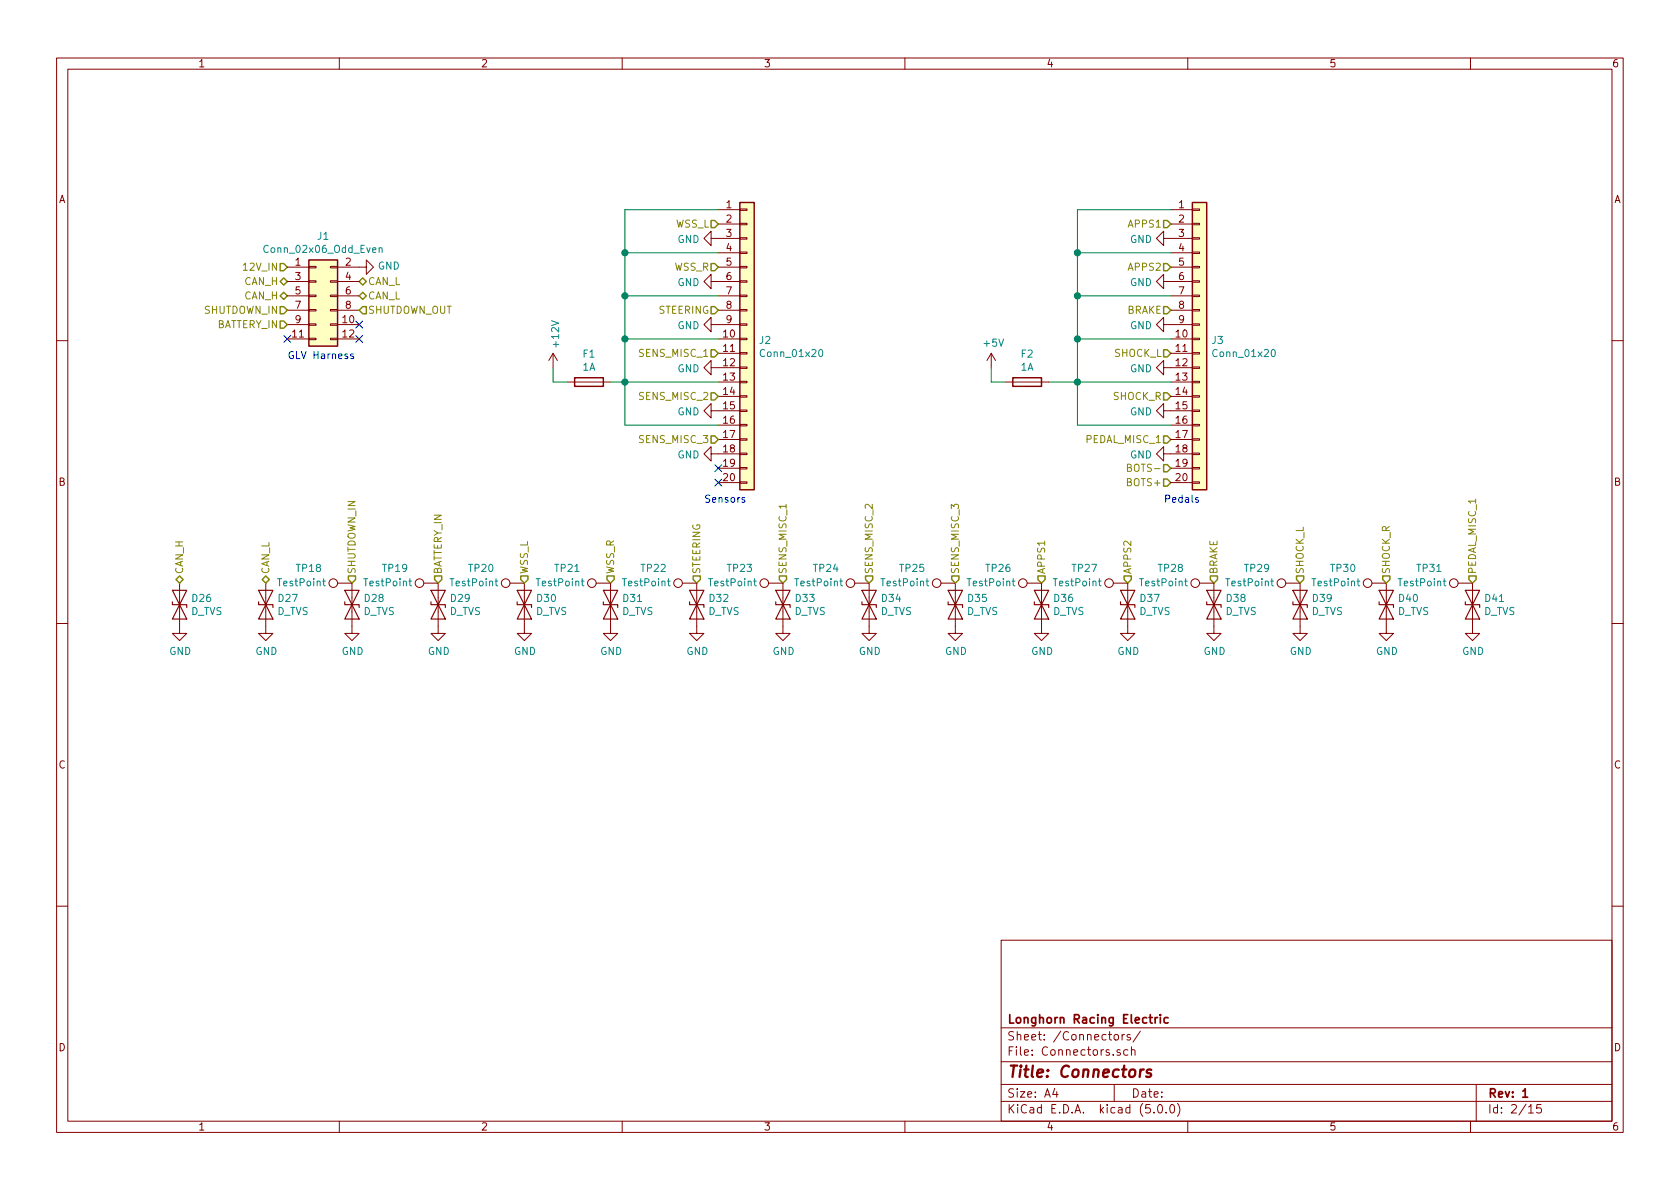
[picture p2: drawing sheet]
<svg xmlns="http://www.w3.org/2000/svg" width="297mm" height="210mm" viewBox="0 0 297 210" stroke-linecap="round" stroke-linejoin="round" font-family="sans-serif">
<g fill="none" stroke="#840000" stroke-width=".18">
<path d="M10 10.3h277v189.9h-277zM12 12.2h273v186.1h-273zM60 10.3v1.9M110 10.3v1.9M160 10.3v1.9M210 10.3v1.9M260 10.3v1.9M127 37.1h3.8M127 39.6h3.8M130.8 39.5h1.3v.2h-1.3zM130.8 37h1.3v.2h-1.3zM207 37.1h3.8"/>
<path d="M207 39.6h3.8M210.8 39.5h1.3v.2h-1.3zM210.8 37h1.3v.2h-1.3zM50.8 59.9h3.8M50.8 47.2h3.8M50.8 49.8h3.8M50.8 52.3h3.8M50.8 54.9h3.8M50.8 57.4h3.8M54.6 59.8h1.3v.3h-1.3zM54.6 57.3h1.3v.2h-1.3zM54.6 54.7h1.3v.3h-1.3z"/>
<path d="M54.6 52.2h1.3v.2h-1.3zM54.6 49.7h1.3v.2h-1.3zM54.6 47.1h1.3v.3h-1.3zM58.4 59.8h1.3v.3h-1.3zM58.4 57.3h1.3v.2h-1.3zM58.4 54.7h1.3v.3h-1.3zM58.4 52.2h1.3v.2h-1.3zM58.4 49.7h1.3v.2h-1.3zM58.4 47.1h1.3v.3h-1.3zM59.7 47.2h5.1v-1.2l1.2 1.2-1.2 1.3v-1.3M59.7 59.9h3.8M59.7 49.8h3.8"/>
<path d="M59.7 52.3h3.8M59.7 54.9h3.8M59.7 57.4h3.8M125.7 42.2v-1.3l-1.2 1.3 1.2 1.2v-1.2h5.1M125.7 49.8v-1.3l-1.2 1.3 1.2 1.2v-1.2h5.1M125.7 57.4v-1.3l-1.2 1.3 1.2 1.3v-1.3h5.1M127 59.9h3.8M127 44.7h3.8M127 47.2h3.8M127 52.3h3.8M127 54.9h3.8M130.8 59.8h1.3v.3h-1.3z"/>
<path d="M130.8 57.3h1.3v.2h-1.3zM130.8 54.7h1.3v.3h-1.3zM130.8 52.2h1.3v.2h-1.3zM130.8 49.7h1.3v.2h-1.3zM130.8 47.1h1.3v.3h-1.3zM130.8 44.6h1.3v.2h-1.3zM130.8 42h1.3v.3h-1.3zM205.7 42.2v-1.3l-1.2 1.3 1.2 1.2v-1.2h5.1M205.7 49.8v-1.3l-1.2 1.3 1.2 1.2v-1.2h5.1M205.7 57.4v-1.3l-1.2 1.3 1.2 1.3v-1.3h5.1M207 59.9h3.8M207 44.7h3.8"/>
<path d="M207 47.2h3.8M207 52.3h3.8M207 54.9h3.8M210.8 59.8h1.3v.3h-1.3zM210.8 57.3h1.3v.2h-1.3zM210.8 54.7h1.3v.3h-1.3zM210.8 52.2h1.3v.2h-1.3zM210.8 49.7h1.3v.2h-1.3zM210.8 47.1h1.3v.3h-1.3zM210.8 44.6h1.3v.2h-1.3zM210.8 42h1.3v.3h-1.3zM10 60.2h2"/>
<path d="M97.8 62.5l-.8 1.2M97.8 62.5v2.5M97.8 62.5l.8 1.2M100.3 67.6h7.6M125.7 72.6v-1.2l-1.2 1.2 1.2 1.3v-1.3h5.1M125.7 65v-1.3l-1.2 1.3 1.2 1.3v-1.3h5.1M127 62.5h3.8M127 67.6h3.8M127 70.1h3.8M127 75.2h3.8M127 77.7h3.8M130.8 77.6h1.3v.2h-1.3z"/>
<path d="M130.8 75.1h1.3v.2h-1.3zM130.8 72.5h1.3v.3h-1.3zM130.8 70h1.3v.2h-1.3zM130.8 67.4h1.3v.3h-1.3zM130.8 64.9h1.3v.2h-1.3zM130.8 62.4h1.3v.2h-1.3zM175.3 62.5l-.8 1.2M175.3 62.5v2.5M175.3 62.5l.7 1.2M177.8 67.6h7.6M205.7 65v-1.3l-1.2 1.3 1.2 1.3v-1.3h5.1M205.7 72.6v-1.2l-1.2 1.2 1.2 1.3v-1.3h5.1"/>
<path d="M207 62.5h3.8M207 67.6h3.8M207 70.1h3.8M207 75.2h3.8M207 77.7h3.8M210.8 77.6h1.3v.2h-1.3zM210.8 75.1h1.3v.2h-1.3zM210.8 72.5h1.3v.3h-1.3zM210.8 70h1.3v.2h-1.3zM210.8 67.4h1.3v.3h-1.3zM210.8 64.9h1.3v.2h-1.3zM210.8 62.4h1.3v.2h-1.3z"/>
<path d="M285 60.2h2M125.7 80.3v-1.3l-1.2 1.3 1.2 1.2v-1.2h5.1M127 82.8h3.8M127 85.3h3.8M130.8 85.2h1.3v.3h-1.3zM130.8 82.7h1.3v.2h-1.3zM130.8 80.1h1.3v.3h-1.3zM205.7 80.3v-1.3l-1.2 1.3 1.2 1.2v-1.2h5.1M207 82.8h3.8M207 85.3h3.8M210.8 85.2h1.3v.3h-1.3zM210.8 82.7h1.3v.2h-1.3z"/>
<path d="M210.8 80.1h1.3v.3h-1.3zM10 110.3h2M31.7 103.1v8.9h1.3l-1.3 1.3-1.2-1.3h1.2M47 103.1v8.9h1.3l-1.3 1.3-1.3-1.3h1.3M59.7 103.1h2.5v8.9h1.3l-1.3 1.3-1.2-1.3h1.2M74.9 103.1h2.6v8.9h1.2l-1.2 1.3-1.3-1.3h1.3M90.2 103.1h2.5v8.9h1.3l-1.3 1.3-1.3-1.3h1.3M105.4 103.1h2.5v8.9h1.3l-1.3 1.3-1.2-1.3h1.2M120.6 103.1h2.6v8.9h1.3l-1.3 1.3-1.3-1.3h1.3M135.9 103.1h2.5v8.9h1.3l-1.3 1.3-1.2-1.3h1.2M151.1 103.1h2.6v8.9h1.2l-1.2 1.3-1.3-1.3h1.3M166.4 103.1h2.5v8.9h1.3l-1.3 1.3-1.3-1.3h1.3"/>
<path d="M181.6 103.1h2.5v8.9h1.3l-1.3 1.3-1.2-1.3h1.2M196.8 103.1h2.6v8.9h1.3l-1.3 1.3-1.3-1.3h1.3M212.1 103.1h2.5v8.9h1.3l-1.3 1.3-1.2-1.3h1.2M227.3 103.1h2.6v8.9h1.2l-1.2 1.3-1.3-1.3h1.3M242.6 103.1h2.5v8.9h1.3l-1.3 1.3-1.3-1.3h1.3M257.8 103.1h2.5v8.9h1.3l-1.3 1.3-1.2-1.3h1.2M285 110.3h2M10 160.2h2M177 166.3h108v32h-108zM285 160.2h2M60 198.3v1.9M110 198.3v1.9"/>
<path d="M160 198.3v1.9M177 194.8h108M177 191.8h108M177 187.8h108M177 181.8h108M186.5 192.5l-.4 1h1M186.8 193v1M197 191.8v3M197.1 183.1l.2-.2 .4 .2v.7l-.2 .1-.4-.1zM198 185.7l-.3-.1-.2 .2 .1 .2 .4 .2v.3h-.5M198.4 182.9v1M198.8 182.9l-.4 .3"/>
<path d="M199.4 185.7l-.4-.1-.3 .3 .1 .6 .2 .1 .4-.1M199.8 183l-.3-.1-.2 .2v.3l.5 .1v.3h-.5M200.1 185.7l.2-.1 .3 .1 .1 .9M200.1 185.1v1.5M201.6 182.3l-1.3 2M204 196.7v.1M204.8 195.5l.4-.2a.94 .94 0 0 1 0 1.5 .79 .79 0 0 1-.4-1.3zM206.2 196.7v.1M207 195.4l.3-.1a.94 .94 0 0 1 0 1.5 .82 .82 0 0 1-.3-1.4zM208.2 195.1a1.71 1.71 0 0 1 0 2.3M210 198.3v1.9M260 198.3v1.9"/>
<path d="M261 191.8v6.5M270.3 195.8l.4-.5v1.5M270.3 196.8h.8M272.5 195.3h-.7l-.1 .7 .2-.1 .5 .1 .1 .2v.5l-.2 .1-.6-.1"/>
<circle cx="58.9" cy="103.1" r=".76"/>
<circle cx="74.2" cy="103.1" r=".76"/>
<circle cx="89.4" cy="103.1" r=".76"/>
<circle cx="104.6" cy="103.1" r=".76"/>
<circle cx="119.9" cy="103.1" r=".76"/>
<circle cx="135.1" cy="103.1" r=".76"/>
<circle cx="150.4" cy="103.1" r=".76"/>
<circle cx="165.6" cy="103.1" r=".76"/>
<circle cx="180.8" cy="103.1" r=".76"/>
<circle cx="196.1" cy="103.1" r=".76"/>
<circle cx="211.3" cy="103.1" r=".76"/>
<circle cx="226.6" cy="103.1" r=".76"/>
<circle cx="241.8" cy="103.1" r=".76"/>
<circle cx="257" cy="103.1" r=".76"/>
</g>
<path d="M204.2 179.9v1M204.7 179.9l-.3 .1-.2 .2M205.2 179.4v.2M205.2 179.9v1M206.5 180l-.4-.1-.3 .3 .1 .6 .2 .1 .4-.1M269.2 193l.5-.5v1.5M269.2 194h.9" fill="none" stroke="#840000" stroke-width=".3"/>
<path d="M202.2 189.1a.55 .55 0 0 0-.6 .4M203.6 189.2a.52 .52 0 0 0-.9 .3l.3 .3 .5 .1v.3l-.3 .2-.6-.1" fill="none" stroke="#840000" stroke-width=".41"/>
<path d="M62.5 62.6h-.3l-.2 .2 .1 .1 .4 .2v.3h-.5M131.6 88h-.2l-.2 .2v.1l.4 .2v.3h-.4M211.9 88h-.3l-.2 .2v.1l.5 .2v.3h-.5" fill="none" stroke="#0000c2" stroke-width=".18"/>
<path d="M50.2 59.3l1.2 1.2M51.4 59.3l-1.2 1.2M62.9 56.8l1.2 1.2M62.9 59.3l1.2 1.2M64.1 56.8l-1.2 1.2M64.1 59.3l-1.2 1.2M126.4 82.2l1.2 1.2M126.4 84.7l1.2 1.2M127.6 82.2l-1.2 1.2M127.6 84.7l-1.2 1.2" fill="none" stroke="#000084" stroke-width=".18"/>
<g fill="#ffffc2" stroke="#ffffc2" stroke-width=".18">
<path d="M130.8 35.8h2.5v50.8h-2.5z"/>
<path d="M54.6 46h5.1v15.2h-5.1z"/>
<path d="M210.8 35.8h2.6v50.8h-2.6z"/>
</g>
<path d="M130.8 35.8h2.5v50.8h-2.5zM210.8 35.8h2.6v50.8h-2.6zM54.6 46h5.1v15.2h-5.1zM101.6 66.8h5.1v1.5h-5.1zM179.1 66.8h5v1.5h-5z" fill="none" stroke="#840000" stroke-width=".25"/>
<g fill="none" stroke="#008484" stroke-width=".18">
<path d="M67 43.9l.2-.1 .3 .1 .1 .7M67 43.8v.8M144.9 61.9l.2-.1a.69 .69 0 0 1 .4 .6 .69 .69 0 0 1-.4 .7 .83 .83 0 0 1-.2-1.2zM224.9 61.9l.2-.1a.69 .69 0 0 1 .4 .6 .69 .69 0 0 1-.4 .7l-.3-.3v-.2zM57 102.8h.5M57.2 102.3v1.1l.3 .2M72.3 102.8h.5M72.5 102.3v1.1l.3 .2M87.5 102.8h.5M87.7 102.3v1.1l.3 .2M102.8 102.8h.5M102.9 102.3v1.1l.4 .2"/>
<path d="M118 102.8h.5M118.2 102.3v1.1l.3 .2M133.2 102.8h.5M133.4 102.3v1.1l.3 .2M148.5 102.8h.5M148.7 102.3v1.1l.3 .2M163.7 102.8h.5M163.9 102.3v1.1l.3 .2M179 102.8h.5M179.1 102.3v1.1l.4 .2M194.2 102.8h.5M194.4 102.3v1.1l.3 .2"/>
<path d="M209.4 102.8h.5M209.6 102.3v1.1l.3 .2M224.7 102.8h.5M224.9 102.3v1.1l.3 .2M239.9 102.8h.5M240.1 102.3v1.1l.3 .2M255.2 102.8h.5M255.3 102.3v1.1l.4 .2"/>
</g>
<g fill="none" stroke="#848400" stroke-width=".25">
<path d="M125.7 39h.7l.6 .6-.6 .7h-.7zM205.7 39h.7l.6 .6-.6 .7h-.7zM49.5 46.6h.7l.6 .6-.6 .7h-.7zM49.5 49.8l.7-.7 .6 .7-.6 .6zM49.5 54.2h.7l.6 .7-.6 .6h-.7zM49.5 56.8h.7l.6 .6-.6 .6h-.7zM50.2 51.7l.6 .6-.6 .7-.7-.7zM63.5 49.8l.6-.7 .7 .7-.7 .6zM64.1 51.7l.7 .6-.7 .7-.6-.7zM64.1 54.2h.7v1.3h-.7l-.6-.6zM125.7 46.6h.7l.6 .6-.6 .7h-.7zM125.7 54.2h.7l.6 .7-.6 .6h-.7z"/>
<path d="M205.7 46.6h.7l.6 .6-.6 .7h-.7zM205.7 54.2h.7l.6 .7-.6 .6h-.7zM125.7 61.8h.7l.6 .7-.6 .6h-.7zM125.7 69.5h.7l.6 .6-.6 .6h-.7zM125.7 77.1h.7l.6 .6-.6 .7h-.7zM205.7 61.8h.7l.6 .7-.6 .6h-.7zM205.7 69.5h.7l.6 .6-.6 .6h-.7zM205.7 77.1h.7l.6 .6-.6 .7h-.7zM205.7 82.2h.7l.6 .6-.6 .6h-.7zM205.7 84.7h.7l.6 .6-.6 .7h-.7zM31.1 102.5l.6-.7 .7 .7-.7 .6zM46.4 102.5l.6-.7 .6 .7-.6 .6z"/>
<path d="M61.6 101.8h1.3v.7l-.7 .6-.6-.6zM76.8 101.8h1.3v.7l-.6 .6-.7-.6zM92.1 101.8h1.2v.7l-.6 .6-.6-.6zM107.3 101.8h1.3v.7l-.7 .6-.6-.6zM122.6 101.8h1.2v.7l-.6 .6-.6-.6zM137.8 101.8h1.3v.7l-.7 .6-.6-.6zM153 101.8h1.3v.7l-.6 .6-.7-.6zM168.3 101.8h1.2v.7l-.6 .6-.6-.6zM183.5 101.8h1.3v.7l-.7 .6-.6-.6zM198.8 101.8h1.2v.7l-.6 .6-.6-.6zM214 101.8h1.3v.7l-.7 .6-.6-.6zM229.2 101.8h1.3v.7l-.6 .6-.7-.6z"/>
<path d="M244.5 101.8h1.2v.7l-.6 .6-.6-.6zM259.7 101.8h1.3v.7l-.7 .6-.6-.6z"/>
</g>
<path d="M199.3 82.7l.6-.1 .1-.2-.1-.2-.6-.1v1.3h.5l.2-.2 .1-.3-.3-.2" fill="none" stroke="#848400" stroke-width=".18"/>
<g fill="none" stroke="#840000" stroke-width=".2">
<path d="M30.5 104.4h2.5l-1.3 2.5zM30.5 106.4v.5h2.5v.5M31.7 106.9l1.3 2.6h-2.5zM45.7 104.4h2.6l-1.3 2.5zM45.7 106.4v.5h2.6v.5M47 106.9l1.3 2.6h-2.6zM61 104.4h2.5l-1.3 2.5zM61 106.4v.5h2.5v.5M62.2 106.9l1.3 2.6h-2.5zM76.2 104.4h2.5l-1.2 2.5zM76.2 106.4v.5h2.5v.5M77.5 106.9l1.2 2.6h-2.5z"/>
<path d="M91.4 104.4h2.6l-1.3 2.5zM91.4 106.4v.5h2.6v.5M92.7 106.9l1.3 2.6h-2.6zM106.7 104.4h2.5l-1.3 2.5zM106.7 106.4v.5h2.5v.5M107.9 106.9l1.3 2.6h-2.5zM121.9 104.4h2.6l-1.3 2.5zM121.9 106.4v.5h2.6v.5M123.2 106.9l1.3 2.6h-2.6zM137.2 104.4h2.5l-1.3 2.5zM137.2 106.4v.5h2.5v.5M138.4 106.9l1.3 2.6h-2.5z"/>
<path d="M152.4 104.4h2.5l-1.2 2.5zM152.4 106.4v.5h2.5v.5M153.7 106.9l1.2 2.6h-2.5zM167.6 104.4h2.6l-1.3 2.5zM167.6 106.4v.5h2.6v.5M168.9 106.9l1.3 2.6h-2.6zM182.9 104.4h2.5l-1.3 2.5zM182.9 106.4v.5h2.5v.5M184.1 106.9l1.3 2.6h-2.5zM198.1 104.4h2.6l-1.3 2.5zM198.1 106.4v.5h2.6v.5M199.4 106.9l1.3 2.6h-2.6z"/>
<path d="M213.4 104.4h2.5l-1.3 2.5zM213.4 106.4v.5h2.5v.5M214.6 106.9l1.3 2.6h-2.5zM228.6 104.4h2.5l-1.2 2.5zM228.6 106.4v.5h2.5v.5M229.9 106.9l1.2 2.6h-2.5zM243.8 104.4h2.6l-1.3 2.5zM243.8 106.4v.5h2.6v.5M245.1 106.9l1.3 2.6h-2.6zM259.1 104.4h2.5l-1.3 2.5zM259.1 106.4v.5h2.5v.5M260.3 106.9l1.3 2.6h-2.5z"/>
</g>
<path d="M127 37.1h-16.5v38.1h16.5M207 37.1h-16.5v38.1h16.5M110.5 59.9h16.5M110.5 44.7h16.5M110.5 52.3h16.5M190.5 59.9h16.5M190.5 44.7h16.5M190.5 52.3h16.5M97.8 65v2.6h2.5M107.9 67.6h19.1M175.3 65v2.6h2.5M185.4 67.6h21.6" fill="none" stroke="#008400" stroke-width=".18"/>
<g fill="#008400" stroke="#008400" stroke-width=".25">
<circle cx="190.5" cy="59.9" r=".51"/>
<circle cx="190.5" cy="44.7" r=".51"/>
<circle cx="190.5" cy="52.3" r=".51"/>
<circle cx="190.5" cy="67.6" r=".51"/>
<circle cx="110.5" cy="44.7" r=".51"/>
<circle cx="110.5" cy="52.3" r=".51"/>
<circle cx="110.5" cy="59.9" r=".51"/>
<circle cx="110.5" cy="67.6" r=".51"/>
</g>
<text font-size="2.8" fill="#840000" x="178" y="190.5">Title: Connectors</text>
<g font-size="2.1" fill="#840000">
<text x="178" y="184">Sheet: /Connectors/</text>
<text x="178" y="181">Longhorn Racing Electric</text>
<text x="178" y="186.7">File: Connectors.sch</text>
<text x="178" y="196.9">KiCad E.D.A. kicad (5.0.0)</text>
<text x="178" y="194.1">Size: A4</text>
<text x="200" y="194.1">Date:</text>
<text x="263" y="194.1">Rev: 1</text>
<text x="263" y="196.9">Id: 2/15</text>
</g>
<g font-size="1.8" fill="#840000">
<text x="35" y="11.9">1</text>
<text x="85" y="11.9">2</text>
<text x="135" y="11.9">3</text>
<text x="185" y="11.9">4</text>
<text x="235" y="11.9">5</text>
<text x="285" y="11.9">6</text>
<text x="10.4" y="35.9">A</text>
<text x="285.4" y="35.9">A</text>
<text x="128.4" y="36.8">1</text>
<text x="128.4" y="39.4">2</text>
<text x="128.4" y="41.9">3</text>
<text x="208.4" y="36.8">1</text>
<text x="208.4" y="39.4">2</text>
<text x="208.4" y="41.9">3</text>
<text x="52.2" y="47">1</text>
<text x="61.1" y="47">2</text>
<text x="128.4" y="44.4">4</text>
<text x="128.4" y="47">5</text>
<text x="208.4" y="44.4">4</text>
<text x="208.4" y="47">5</text>
<text x="52.2" y="49.5">3</text>
<text x="52.2" y="52.1">5</text>
<text x="61.1" y="49.5">4</text>
<text x="61.1" y="52.1">6</text>
<text x="128.4" y="49.5">6</text>
<text x="128.4" y="52.1">7</text>
<text x="208.4" y="49.5">6</text>
<text x="208.4" y="52.1">7</text>
<text x="51.7" y="59.7">11</text>
<text x="52.2" y="54.6">7</text>
<text x="52.2" y="57.1">9</text>
<text x="60.6" y="57.1">10</text>
<text x="60.6" y="59.7">12</text>
<text x="61.1" y="54.6">8</text>
<text x="127.9" y="59.7">10</text>
<text x="128.4" y="54.6">8</text>
<text x="128.4" y="57.1">9</text>
<text x="207.9" y="59.7">10</text>
<text x="208.4" y="54.6">8</text>
<text x="208.4" y="57.1">9</text>
<text x="127.9" y="62.2">11</text>
<text x="127.9" y="64.8">12</text>
<text x="207.9" y="62.2">11</text>
<text x="207.9" y="64.8">12</text>
<text x="127.9" y="67.3">13</text>
<text x="127.9" y="69.8">14</text>
<text x="207.9" y="67.3">13</text>
<text x="207.9" y="69.8">14</text>
<text x="127.9" y="72.4">15</text>
<text x="127.9" y="74.9">16</text>
<text x="127.9" y="77.5">17</text>
<text x="207.9" y="72.4">15</text>
<text x="207.9" y="74.9">16</text>
<text x="207.9" y="77.5">17</text>
<text x="127.9" y="80">18</text>
<text x="127.9" y="82.5">19</text>
<text x="207.9" y="80">18</text>
<text x="207.9" y="82.5">19</text>
<text x="10.4" y="85.9">B</text>
<text x="127.9" y="85.1">20</text>
<text x="207.9" y="85.1">20</text>
<text x="285.4" y="85.9">B</text>
<text x="10.4" y="135.9">C</text>
<text x="285.4" y="135.9">C</text>
<text x="10.4" y="185.9">D</text>
<text x="285.4" y="185.9">D</text>
<text x="35" y="199.9">1</text>
<text x="85" y="199.9">2</text>
<text x="135" y="199.9">3</text>
<text x="185" y="199.9">4</text>
<text x="235" y="199.9">5</text>
<text x="285" y="199.9">6</text>
</g>
<g font-size="1.8" fill="#848400">
<text x="119.4" y="40.3">WSS_L</text>
<text x="199.7" y="40.3">APPS1</text>
<text x="43.4" y="47.9">12V_IN</text>
<text x="119.2" y="47.9">WSS_R</text>
<text x="199.7" y="47.9">APPS2</text>
<text x="43.2" y="50.4">CAN_H</text>
<text x="43.2" y="53">CAN_H</text>
<text x="65" y="50.4">CAN_L</text>
<text x="65" y="53">CAN_L</text>
<text x="36.1" y="55.5">SHUTDOWN_IN</text>
<text x="38.2" y="58">BATTERY_IN</text>
<text x="65" y="55.5">SHUTDOWN_OUT</text>
<text x="116.4" y="55.5">STEERING</text>
<text x="199.2" y="55.5">BRAKE</text>
<text x="113.3" y="63.1">SENS_MISC_1</text>
<text x="197" y="63.1">SHOCK_L</text>
<text x="113.3" y="70.7">SENS_MISC_2</text>
<text x="196.8" y="70.7">SHOCK_R</text>
<text x="113.3" y="78.4">SENS_MISC_3</text>
<text x="192.1" y="78.4">PEDAL_MISC_1</text>
<text x="200" y="83.4">BOTS-</text>
<text x="199.5" y="86">BOTS+</text>
<text x="32.4" y="101.6" transform="rotate(-90 32.4 101.6)">CAN_H</text>
<text x="47.6" y="101.6" transform="rotate(-90 47.6 101.6)">CAN_L</text>
<text x="62.9" y="101.6" transform="rotate(-90 62.9 101.6)">SHUTDOWN_IN</text>
<text x="78.1" y="101.6" transform="rotate(-90 78.1 101.6)">BATTERY_IN</text>
<text x="93.3" y="101.6" transform="rotate(-90 93.3 101.6)">WSS_L</text>
<text x="108.6" y="101.6" transform="rotate(-90 108.6 101.6)">WSS_R</text>
<text x="123.8" y="101.6" transform="rotate(-90 123.8 101.6)">STEERING</text>
<text x="139.1" y="101.6" transform="rotate(-90 139.1 101.6)">SENS_MISC_1</text>
<text x="154.3" y="101.6" transform="rotate(-90 154.3 101.6)">SENS_MISC_2</text>
<text x="169.5" y="101.6" transform="rotate(-90 169.5 101.6)">SENS_MISC_3</text>
<text x="184.8" y="101.6" transform="rotate(-90 184.8 101.6)">APPS1</text>
<text x="200" y="101.6" transform="rotate(-90 200 101.6)">APPS2</text>
<text x="215.3" y="101.6" transform="rotate(-90 215.3 101.6)">BRAKE</text>
<text x="230.5" y="101.6" transform="rotate(-90 230.5 101.6)">SHOCK_L</text>
<text x="245.7" y="101.6" transform="rotate(-90 245.7 101.6)">SHOCK_R</text>
<text x="261" y="101.6" transform="rotate(-90 261 101.6)">PEDAL_MISC_1</text>
</g>
<g font-size="1.8" fill="#008484">
<text x="47.1" y="44.7">Conn_02x06_Odd_Even</text>
<text x="56.2" y="42.4">J1</text>
<text x="66.8" y="47.7">GND</text>
<text x="119.8" y="43">GND</text>
<text x="199.8" y="43">GND</text>
<text x="119.8" y="50.6">GND</text>
<text x="199.8" y="50.6">GND</text>
<text x="119.8" y="58.2">GND</text>
<text x="199.8" y="58.2">GND</text>
<text x="98.9" y="61.2" transform="rotate(-90 98.9 61.2)">+12V</text>
<text x="103" y="65.6">1A</text>
<text x="103.1" y="63.2">F1</text>
<text x="119.8" y="65.8">GND</text>
<text x="134.3" y="60.8">J2</text>
<text x="134.7" y="63.1">Conn_01x20</text>
<text x="174" y="61.3">+5V</text>
<text x="180.5" y="65.6">1A</text>
<text x="180.6" y="63.2">F2</text>
<text x="199.8" y="65.8">GND</text>
<text x="214.3" y="60.8">J3</text>
<text x="214.8" y="63.1">Conn_01x20</text>
<text x="119.8" y="73.5">GND</text>
<text x="199.8" y="73.5">GND</text>
<text x="119.8" y="81.1">GND</text>
<text x="199.8" y="81.1">GND</text>
<text x="52.5" y="101.1">TP18</text>
<text x="67.7" y="101.1">TP19</text>
<text x="83" y="101.1">TP20</text>
<text x="98.2" y="101.1">TP21</text>
<text x="113.4" y="101.1">TP22</text>
<text x="128.7" y="101.1">TP23</text>
<text x="143.9" y="101.1">TP24</text>
<text x="159.2" y="101.1">TP25</text>
<text x="174.4" y="101.1">TP26</text>
<text x="189.6" y="101.1">TP27</text>
<text x="204.9" y="101.1">TP28</text>
<text x="220.1" y="101.1">TP29</text>
<text x="235.4" y="101.1">TP30</text>
<text x="250.6" y="101.1">TP31</text>
<text x="34" y="106.4">D26</text>
<text x="49.3" y="106.4">D27</text>
<text x="49.3" y="103.7">TestPoint</text>
<text x="64.5" y="106.4">D28</text>
<text x="64.5" y="103.7">TestPoint</text>
<text x="79.8" y="106.4">D29</text>
<text x="79.8" y="103.7">TestPoint</text>
<text x="95" y="106.4">D30</text>
<text x="95" y="103.7">TestPoint</text>
<text x="110.2" y="106.4">D31</text>
<text x="110.3" y="103.7">TestPoint</text>
<text x="125.5" y="106.4">D32</text>
<text x="125.5" y="103.7">TestPoint</text>
<text x="140.7" y="106.4">D33</text>
<text x="140.7" y="103.7">TestPoint</text>
<text x="156" y="106.4">D34</text>
<text x="156" y="103.7">TestPoint</text>
<text x="171.2" y="106.4">D35</text>
<text x="171.2" y="103.7">TestPoint</text>
<text x="186.4" y="106.4">D36</text>
<text x="186.5" y="103.7">TestPoint</text>
<text x="201.7" y="106.4">D37</text>
<text x="201.7" y="103.7">TestPoint</text>
<text x="216.9" y="106.4">D38</text>
<text x="216.9" y="103.7">TestPoint</text>
<text x="232.2" y="106.4">D39</text>
<text x="232.2" y="103.7">TestPoint</text>
<text x="247.4" y="106.4">D40</text>
<text x="247.4" y="103.7">TestPoint</text>
<text x="262.6" y="106.4">D41</text>
<text x="33.7" y="108.8">D_TVS</text>
<text x="49" y="108.8">D_TVS</text>
<text x="64.2" y="108.8">D_TVS</text>
<text x="79.5" y="108.8">D_TVS</text>
<text x="94.7" y="108.8">D_TVS</text>
<text x="109.9" y="108.8">D_TVS</text>
<text x="125.2" y="108.8">D_TVS</text>
<text x="140.4" y="108.8">D_TVS</text>
<text x="155.7" y="108.8">D_TVS</text>
<text x="170.9" y="108.8">D_TVS</text>
<text x="186.1" y="108.8">D_TVS</text>
<text x="201.4" y="108.8">D_TVS</text>
<text x="216.6" y="108.8">D_TVS</text>
<text x="231.9" y="108.8">D_TVS</text>
<text x="247.1" y="108.8">D_TVS</text>
<text x="262.3" y="108.8">D_TVS</text>
<text x="29.9" y="115.8">GND</text>
<text x="45.2" y="115.8">GND</text>
<text x="60.4" y="115.8">GND</text>
<text x="75.6" y="115.8">GND</text>
<text x="90.9" y="115.8">GND</text>
<text x="106.1" y="115.8">GND</text>
<text x="121.4" y="115.8">GND</text>
<text x="136.6" y="115.8">GND</text>
<text x="151.8" y="115.8">GND</text>
<text x="167.1" y="115.8">GND</text>
<text x="182.3" y="115.8">GND</text>
<text x="197.6" y="115.8">GND</text>
<text x="212.8" y="115.8">GND</text>
<text x="228" y="115.8">GND</text>
<text x="243.3" y="115.8">GND</text>
<text x="258.5" y="115.8">GND</text>
</g>
<g font-size="1.8" fill="#0000c2">
<text x="50.8" y="63.5">GLV Harness</text>
<text x="124.5" y="88.9">Sensors</text>
<text x="205.7" y="88.9">Pedals</text>
</g>
</svg>
